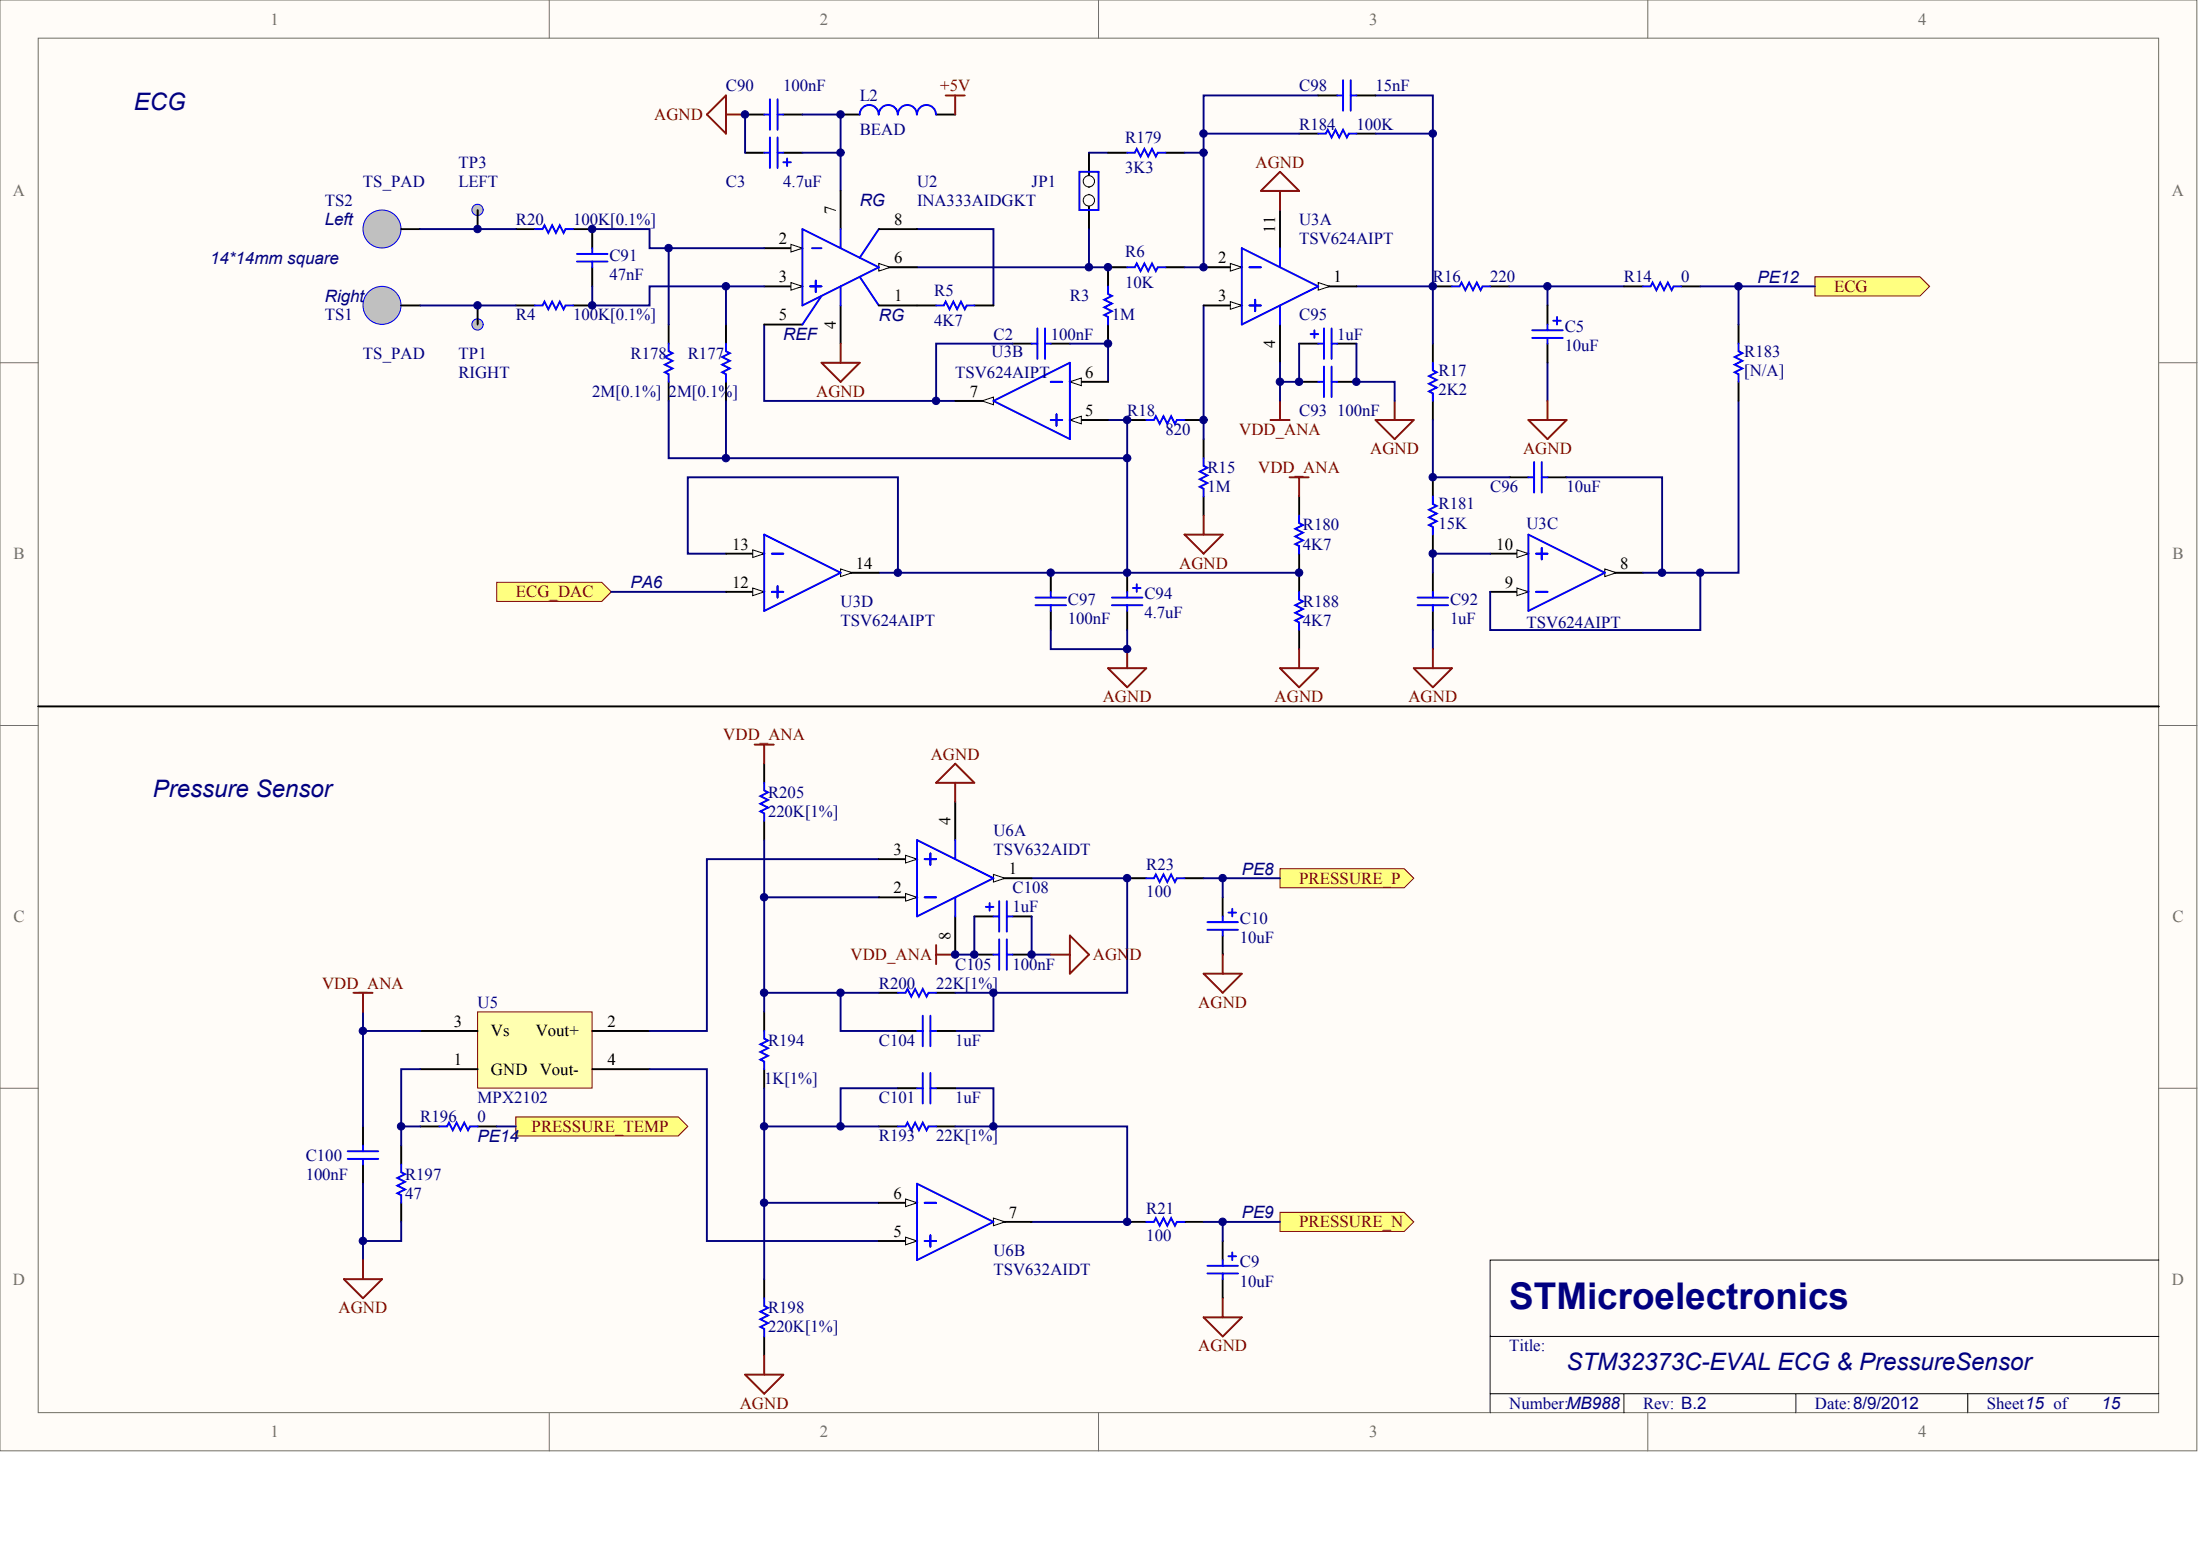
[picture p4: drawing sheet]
<svg xmlns="http://www.w3.org/2000/svg" width="840mm" height="594mm" viewBox="0 0 840 594" stroke-linecap="round" stroke-linejoin="round" font-family="sans-serif">
<g fill="#fffcf8" stroke="#716f64" stroke-width=".38">
<path d="M0 0h838.4v553.6h-838.4z"/>
<path d="M14.6 14.6h809.2v524.4h-809.2z"/>
</g>
<path d="M209.6 0v14.6M419.2 0v14.6M628.9 0v14.6M0 138.4h14.6M823.9 138.4h14.6M0 276.8h14.6M823.9 276.8h14.6M0 415.2h14.6M823.9 415.2h14.6M209.6 539.1v14.5M419.2 539.1v14.5M628.9 539.1v14.5" fill="none" stroke="#716f64" stroke-width=".38"/>
<path d="M823.9 480.8h-255.2v58.3M568.7 509.9h255.2M568.7 531.8h255.2M619.7 531.8v7.3M685.4 531.8v7.3M751 531.8v7.3" fill="none" stroke="#000" stroke-width=".38"/>
<path d="M182.3 386.1h43.7v29.1h-43.7z" fill="#ffffb0" stroke="#800000" stroke-width=".38"/>
<g fill="none" stroke="#000" stroke-width=".73">
<path d="M284.4 43.7h7.2M298.9 43.7h7.3M196.9 87.4h7.3M218.7 87.4h7.3M196.9 116.6h7.3M218.7 116.6h7.3M291.6 291.4v7.3M291.6 313.2v7.3M335.4 378.8h7.3M357.3 378.8h7.3M160.4 393.4h21.9M226 393.4h21.9"/>
<path d="M291.6 386.1v7.3M160.4 407.9h21.9M226 407.9h21.9M291.6 407.9v7.3M138.5 429.8v7.3M335.4 429.8h7.3M357.3 429.8h7.3M138.5 444.4v7.3M291.6 488.1v7.3M291.6 509.9v7.3"/>
</g>
<g fill="none" stroke="#00f" stroke-width=".73">
<path d="M293.8 37.9v11.6M296.7 37.9v11.6M291.6 43.7h2.2M296.7 43.7h2.2M204.2 87.4h2.9l.7-1.4 1.5 2.9 1.4-2.9 1.5 2.9 1.4-2.9 1.5 2.9 .7-1.5h2.9M204.2 116.6h2.9l.7-1.5 1.5 2.9 1.4-2.9 1.5 2.9 1.4-2.9 1.5 2.9 .7-1.4h2.9M291.6 298.7v2.9l1.5 .7-2.9 1.5 2.9 1.4-2.9 1.5 2.9 1.4-2.9 1.5 1.4 .7v2.9M342.7 378.8h2.9l.7-1.5 1.5 3 1.4-3 1.5 3 1.5-3 1.4 3 .7-1.5h3M291.6 393.4v2.9l1.5 .7-2.9 1.5 2.9 1.4-2.9 1.5 2.9 1.4-2.9 1.5 1.4 .7v2.9M132.7 439.3h11.7M138.5 437.1v2.2M342.7 429.8h2.9l.7-1.5 1.5 3 1.4-3 1.5 3 1.5-3 1.4 3 .7-1.5h3"/>
<path d="M132.7 442.2h11.7M138.5 442.2v2.2M291.6 495.4v2.9l1.5 .7-2.9 1.5 2.9 1.4-2.9 1.5 2.9 1.4-2.9 1.5 1.4 .7v2.9"/>
</g>
<g fill="none" stroke="#000080" stroke-width=".73">
<path d="M350 87.4h29.1v29.2M350 102h72.9M291.6 320.5v65.6M335.4 327.8h-65.6v65.6h-21.9M393.7 335.1h36.5v43.7h-65.6M291.6 342.4h43.8M291.6 378.8h43.8M320.8 378.8v14.6h21.9M379.1 378.8v14.6h-14.5M138.5 393.4h21.9M247.9 407.9h21.9v65.6h65.6M291.6 415.2v72.9"/>
<path d="M342.7 415.2h-21.9v14.6M364.6 415.2h14.5v14.6M291.6 429.8h43.8M364.6 429.8h65.6v36.4h-36.5M291.6 458.9h43.8"/>
</g>
<circle cx="145.8" cy="87.4" r="7.3" fill="#c0c0c0" stroke="#00f" stroke-width=".38"/>
<path d="M495.8 51h7.3M517.7 51h7.3M153.1 87.4h7.3M422.9 102h7.3M444.8 102h7.3M546.8 109.3h7.3M568.7 109.3h7.3M495.8 145.7h7.3M510.4 145.7h7.3" fill="none" stroke="#000" stroke-width=".73"/>
<path d="M503.1 51h2.9l.7-1.5 1.5 2.9 1.5-2.9 1.4 2.9 1.5-2.9 1.4 2.9 .8-1.4h2.9M430.2 102h2.9l.7-1.5 1.5 2.9 1.4-2.9 1.5 2.9 1.5-2.9 1.4 2.9 .7-1.4h3M554.1 109.3h2.9l.8-1.5 1.4 2.9 1.5-2.9 1.4 2.9 1.5-2.9 1.5 2.9 .7-1.4h2.9M505.3 139.9v11.6M508.2 139.9v11.6M503.1 145.7h2.2M508.2 145.7h2.2" fill="none" stroke="#00f" stroke-width=".73"/>
<path d="M525 36.4h21.8v14.6M525 51h21.8v58.3h-29.1" fill="none" stroke="#000080" stroke-width=".73"/>
<path d="M692.7 105.6h40.1l3.6 3.7-3.6 3.6h-40.1z" fill-rule="evenodd" fill="#ffff80" stroke="#800000" stroke-width=".38"/>
<g fill="none" stroke="#000080" stroke-width=".73">
<path d="M306.2 43.7h14.6v29.1M495.8 51h-36.5v51h-7.2M255.2 94.7v29.1M277.1 109.3v14.5M459.3 116.6v50.9M576 109.3h43.7M590.6 109.3v7.3M291.6 123.8v29.2h73M386.4 131.1h-29.1v21.9M408.3 131.1h14.6v14.6M590.6 138.4v14.6M255.2 153v21.8h175"/>
<path d="M277.1 153v21.8M422.9 160.3h7.3v58.2"/>
</g>
<g fill="none" stroke="#000" stroke-width=".73">
<path d="M422.9 102v7.3M255.2 123.8v7.3M277.1 123.8v7.3M386.4 131.1h7.3M401 131.1h7.3M422.9 123.8v7.3M255.2 145.7v7.3M277.1 145.7v7.3M430.2 160.3h7.3M452.1 160.3h7.2M459.3 167.5v7.3M459.3 189.4v7.3"/>
<path d="M430.2 218.5v7.3M430.2 233.1v7.3M14.6 269.5h809.3"/>
</g>
<g fill="none" stroke="#00f" stroke-width=".73">
<path d="M422.9 109.3v2.9l1.4 .7-2.9 1.5 2.9 1.4-2.9 1.5 2.9 1.4-2.9 1.5 1.5 .7v2.9M255.2 131.1v2.9l1.4 .8-2.9 1.4 2.9 1.5-2.9 1.4 2.9 1.5-2.9 1.4 1.5 .8v2.9M277.1 131.1v2.9l1.4 .8-2.9 1.4 2.9 1.5-2.9 1.4 2.9 1.5-2.9 1.4 1.5 .8v2.9M393.7 131.1h2.2M395.9 125.3v11.6M398.8 125.3v11.6M398.8 131.1h2.2M437.5 160.3h2.9l.7-1.5 1.5 2.9 1.4-2.9 1.5 2.9 1.4-2.9 1.5 2.9 .7-1.4h3M459.3 174.8v2.9l1.5 .8-2.9 1.4 2.9 1.5-2.9 1.4 2.9 1.5-2.9 1.5 1.4 .7v2.9M424.3 228h11.7M424.3 230.9h11.7M430.2 225.8v2.2"/>
<path d="M430.2 230.9v2.2M432.4 224.4h2.9M433.8 222.9v2.9"/>
</g>
<g fill="#ffff80" stroke="#800000" stroke-width=".38">
<path d="M488.5 331.5h47.4l3.6 3.6-3.6 3.6h-47.4z" fill-rule="evenodd"/>
<path d="M488.5 462.6h47.4l3.6 3.6-3.6 3.7h-47.4z" fill-rule="evenodd"/>
<path d="M189.6 222.2h40.1l3.6 3.6-3.6 3.7h-40.1z" fill-rule="evenodd"/>
</g>
<path d="M495.8 189.4v7.3M401 218.5v7.3M495.8 211.3v14.5M401 233.1v7.3M495.8 240.4v7.3M153.1 437.1v7.3M153.1 458.9v7.3" fill="none" stroke="#000" stroke-width=".73"/>
<path d="M495.8 196.7v2.9l1.5 .7-3 1.5 3 1.4-3 1.5 3 1.5-3 1.4 1.5 .7v3M395.2 228h11.6M395.2 230.9h11.6M401 225.8v2.2M401 230.9v2.2M495.8 225.8v2.9l1.5 .8-3 1.4 3 1.5-3 1.4 3 1.5-3 1.5 1.5 .7v2.9M153.1 444.4v2.9l1.5 .7-2.9 1.5 2.9 1.4-2.9 1.5 2.9 1.4-2.9 1.5 1.4 .7v2.9" fill="none" stroke="#00f" stroke-width=".73"/>
<path d="M335.4 218.5h160.4M401 240.4v7.3h29.2v-7.3M138.5 386.1v43.7M160.4 407.9h-7.3v29.2M138.5 451.7v29.1M153.1 466.2v7.3h-14.6" fill="none" stroke="#000080" stroke-width=".73"/>
<path d="M196.9 426.2h61.9l3.7 3.6-3.7 3.6h-61.9z" fill-rule="evenodd" fill="#ffff80" stroke="#800000" stroke-width=".38"/>
<path d="M160.4 429.8h7.3M182.3 429.8h7.3" fill="none" stroke="#000" stroke-width=".73"/>
<path d="M167.7 429.8h2.9l.7-1.5 1.5 3 1.5-3 1.4 3 1.5-3 1.4 3 .8-1.5h2.9" fill="none" stroke="#00f" stroke-width=".73"/>
<path d="M153.1 429.8h7.3M189.6 429.8h7.3" fill="none" stroke="#000080" stroke-width=".73"/>
<circle cx="145.8" cy="116.5" r="7.3" fill="#c0c0c0" stroke="#00f" stroke-width=".38"/>
<path d="M153.1 116.6h7.3M335.4 342.4h14.6" fill="none" stroke="#000" stroke-width=".73"/>
<path d="M277.1 211.3h-14.6v-29.2h80.2v36.4M233.3 225.8h43.8" fill="none" stroke="#000080" stroke-width=".73"/>
<path d="M345.6 340.9l4.4 1.5-4.4 1.4z" fill="#fffcf8" stroke="#000" stroke-width=".38"/>
<path d="M335.4 327.8h14.6" fill="none" stroke="#000" stroke-width=".73"/>
<path d="M345.6 326.4l4.4 1.4-4.4 1.5z" fill="#fffcf8" stroke="#000" stroke-width=".38"/>
<path d="M379.1 335.1h14.6" fill="none" stroke="#000" stroke-width=".73"/>
<path d="M379.1 333.6l4.4 1.5-4.4 1.5z" fill="#fffcf8" stroke="#000" stroke-width=".38"/>
<path d="M364.6 306v14.5M364.6 349.7v14.5M335.4 458.9h14.6" fill="none" stroke="#000" stroke-width=".73"/>
<path d="M350 320.5l29.1 14.6-29.1 14.6zM352.9 327.8h4.4M355.1 325.6v4.4M364.6 320.5v7.3M352.9 342.4h4.4M364.6 342.4v7.3" fill="none" stroke="#00f" stroke-width=".73"/>
<path d="M345.6 457.5l4.4 1.4-4.4 1.5z" fill="#fffcf8" stroke="#000" stroke-width=".38"/>
<path d="M335.4 473.5h14.6" fill="none" stroke="#000" stroke-width=".73"/>
<path d="M345.6 472l4.4 1.5-4.4 1.5z" fill="#fffcf8" stroke="#000" stroke-width=".38"/>
<path d="M379.1 466.2h14.6" fill="none" stroke="#000" stroke-width=".73"/>
<path d="M379.1 464.8l4.4 1.4-4.4 1.5z" fill="#fffcf8" stroke="#000" stroke-width=".38"/>
<g fill="none" stroke="#00f" stroke-width=".73">
<path d="M335.3 43.7a3.6 3.6 0 0 0-3.6-3.6 3.6 3.6 0 0 0-3.6 3.6M342.6 43.7a3.6 3.6 0 0 0-3.6-3.6 3.6 3.6 0 0 0-3.6 3.6M349.9 43.7a3.6 3.6 0 0 0-3.6-3.6 3.6 3.6 0 0 0-3.6 3.6M357.2 43.7a3.6 3.6 0 0 0-3.6-3.6 3.6 3.6 0 0 0-3.6 3.6M437.5 335.1h2.9l.7-1.5 1.5 3 1.4-3 1.5 3 1.4-3 1.5 3 .7-1.5h3M381.3 358.4v11.7M384.2 358.4v11.7M460.8 351.8h11.7M460.8 354.8h11.7M466.6 349.7v2.1M466.6 354.8v2.1M468.8 348.2h2.9"/>
<path d="M470.3 346.8v2.9M379.1 364.2h2.2M384.2 364.2h2.2M350 393.4h2.2M352.2 387.5v11.7M355.1 387.5v11.7M355.1 393.4h2.2M350 415.2h2.2M352.2 409.4v11.7M355.1 409.4v11.7M355.1 415.2h2.2M350 451.7l29.1 14.5-29.1 14.6z"/>
<path d="M352.9 458.9h4.4M352.9 473.5h4.4M355.1 471.3v4.4M437.5 466.2h2.9l.7-1.4 1.5 2.9 1.4-2.9 1.5 2.9 1.4-2.9 1.5 2.9 .7-1.5h3M468.8 479.3h2.9M470.3 477.9v2.9M460.8 483h11.7M460.8 485.9h11.7M466.6 480.8v2.2M466.6 485.9v2.2"/>
</g>
<g fill="none" stroke="#000" stroke-width=".73">
<path d="M320.8 43.7h7.3M357.3 43.7h7.3M291.6 94.7h14.6M430.2 335.1h7.3M452.1 335.1h7.2M466.6 342.4v7.3M466.6 356.9v7.3M371.8 364.2h7.3M386.4 364.2h7.3M342.7 393.4h7.3M357.3 393.4h7.3M342.7 415.2h7.3"/>
<path d="M357.3 415.2h7.3M430.2 466.2h7.3M452.1 466.2h7.2M466.6 473.5v7.3M466.6 488.1v7.3"/>
</g>
<path d="M459.3 335.1h29.2M466.6 335.1v7.3M459.3 466.2h29.2M466.6 466.2v7.3" fill="none" stroke="#000080" stroke-width=".73"/>
<path d="M301.9 93.2l4.3 1.5-4.3 1.5z" fill="#fffcf8" stroke="#000" stroke-width=".38"/>
<path d="M291.6 109.3h14.6" fill="none" stroke="#000" stroke-width=".73"/>
<path d="M301.9 107.8l4.3 1.5-4.3 1.4z" fill="#fffcf8" stroke="#000" stroke-width=".38"/>
<path d="M335.4 102h14.6" fill="none" stroke="#000" stroke-width=".73"/>
<path d="M335.4 100.5l4.4 1.5-4.4 1.4z" fill="#fffcf8" stroke="#000" stroke-width=".38"/>
<path d="M320.8 72.8v14.6M335.4 87.4h14.6M320.8 116.6v14.5M335.4 116.6h14.6M459.3 102h14.6M291.6 123.8h14.6" fill="none" stroke="#000" stroke-width=".73"/>
<path d="M306.2 87.4l29.2 14.6-29.2 14.6zM309.9 94.7h3.6M320.8 87.4v7.3M335.4 87.4l-7.3 10.9M309.1 109.3h4.4M311.3 107.1v4.4M313.5 112.9l-7.3 10.9M320.8 109.3v7.3M328.1 105.6l7.3 11" fill="none" stroke="#00f" stroke-width=".73"/>
<path d="M469.5 100.5l4.4 1.5-4.4 1.4z" fill="#fffcf8" stroke="#000" stroke-width=".38"/>
<path d="M459.3 116.6h14.6" fill="none" stroke="#000" stroke-width=".73"/>
<path d="M469.5 115.1l4.4 1.5-4.4 1.4z" fill="#fffcf8" stroke="#000" stroke-width=".38"/>
<path d="M503.1 109.3h14.6" fill="none" stroke="#000" stroke-width=".73"/>
<path d="M503.1 107.8l4.4 1.5-4.4 1.4z" fill="#fffcf8" stroke="#000" stroke-width=".38"/>
<path d="M488.5 80.1v14.6M488.5 123.8v14.6M408.3 145.7h14.6" fill="none" stroke="#000" stroke-width=".73"/>
<path d="M473.9 94.7l29.2 14.6-29.2 14.5zM488.5 94.7v7.3M476.8 102h4.4M476.8 116.6h4.4M479 114.4v4.3M488.5 116.6v7.2" fill="none" stroke="#00f" stroke-width=".73"/>
<path d="M408.3 145.7l4.4-1.5v2.9z" fill="#fffcf8" stroke="#000" stroke-width=".38"/>
<path d="M408.3 160.3h14.6" fill="none" stroke="#000" stroke-width=".73"/>
<path d="M408.3 160.3l4.4-1.5v2.9z" fill="#fffcf8" stroke="#000" stroke-width=".38"/>
<path d="M364.6 153h14.5" fill="none" stroke="#000" stroke-width=".73"/>
<path d="M374.8 153l4.3-1.5v2.9z" fill="#fffcf8" stroke="#000" stroke-width=".38"/>
<path d="M379.1 153l29.2-14.6v29.1zM401 145.7h4.4M403.2 158.1v4.3M401 160.3h4.4" fill="none" stroke="#00f" stroke-width=".73"/>
<path d="M277.1 211.3h14.5" fill="none" stroke="#000" stroke-width=".73"/>
<path d="M287.3 209.8l4.3 1.5-4.3 1.4z" fill="#fffcf8" stroke="#000" stroke-width=".38"/>
<path d="M277.1 225.8h14.5" fill="none" stroke="#000" stroke-width=".73"/>
<path d="M287.3 224.4l4.3 1.4-4.3 1.5z" fill="#fffcf8" stroke="#000" stroke-width=".38"/>
<path d="M320.8 218.5h14.6" fill="none" stroke="#000" stroke-width=".73"/>
<path d="M320.8 217.1l4.4 1.4-4.4 1.5z" fill="#fffcf8" stroke="#000" stroke-width=".38"/>
<path d="M291.6 204l29.2 14.5-29.2 14.6zM294.6 211.3h4.3M294.6 225.8h4.3M296.7 223.6v4.4" fill="none" stroke="#00f" stroke-width=".73"/>
<path d="M568.7 225.8h14.6" fill="none" stroke="#000" stroke-width=".73"/>
<path d="M578.9 224.4l4.4 1.4-4.4 1.5z" fill="#fffcf8" stroke="#000" stroke-width=".38"/>
<path d="M568.7 211.3h14.6" fill="none" stroke="#000" stroke-width=".73"/>
<path d="M578.9 209.8l4.4 1.5-4.4 1.4z" fill="#fffcf8" stroke="#000" stroke-width=".38"/>
<path d="M612.5 218.5h14.5" fill="none" stroke="#000" stroke-width=".73"/>
<path d="M612.5 217.1l4.3 1.4-4.3 1.5z" fill="#fffcf8" stroke="#000" stroke-width=".38"/>
<path d="M583.3 204l29.2 14.5-29.2 14.6zM586.2 211.3h4.4M588.4 209.1v4.3M586.2 225.8h4.4" fill="none" stroke="#00f" stroke-width=".73"/>
<circle cx="182.2" cy="123.8" r="2.15" fill="#c0c0c0" stroke="#00f" stroke-width=".38"/>
<path d="M415.6 58.3v13.1M226 87.4v7.3M182.3 116.6v7.2M226 102v7.3M350 116.6h7.3M371.8 116.6h7.3" fill="none" stroke="#000" stroke-width=".73"/>
<path d="M220.2 96.9h11.7M220.2 99.8h11.7M226 94.7v2.2M226 99.8v2.2M357.3 116.6h2.9l.7-1.5 1.5 2.9 1.4-2.9 1.5 2.9 1.4-2.9 1.5 2.9 .7-1.4h2.9" fill="none" stroke="#00f" stroke-width=".73"/>
<circle cx="415.6" cy="69.2" r="2.15" fill="#fffcf8" stroke="#000" stroke-width=".38"/>
<path d="M415.6 74.3v13.1" fill="none" stroke="#000" stroke-width=".73"/>
<circle cx="415.6" cy="76.4" r="2.15" fill="#fffcf8" stroke="#000" stroke-width=".38"/>
<g fill="none" stroke="#00f" stroke-width=".73">
<path d="M510.4 36.4h2.2M512.6 30.6v11.6M515.5 30.6v11.6M515.5 36.4h2.2M430.2 58.3h2.9l.7-1.5 1.5 2.9 1.4-2.9 1.5 2.9 1.5-2.9 1.4 2.9 .7-1.4h3M411.9 65.6h7.3v14.5h-7.3zM627 109.3h3l.7-1.5 1.4 2.9 1.5-2.9 1.5 2.9 1.4-2.9 1.5 2.9 .7-1.4h2.9M546.8 138.4v2.9l1.5 .7-2.9 1.5 2.9 1.5-2.9 1.4 2.9 1.5-2.9 1.4 1.4 .8v2.9M584.7 126h11.7M584.7 128.9h11.7M590.6 123.8v2.2M590.6 128.9v2.2"/>
<path d="M592.8 122.4h2.9M594.2 120.9v2.9M663.5 131.1v2.9l1.5 .8-3 1.4 3 1.5-3 1.4 3 1.5-3 1.4 1.5 .8v2.9M585.5 176.3v11.6M588.4 176.3v11.6M546.8 189.4v2.9l1.5 .7-2.9 1.5 2.9 1.5-2.9 1.4 2.9 1.5-2.9 1.4 1.4 .8v2.9M583.3 182.1h2.2M588.4 182.1h2.2M541 228h11.7M541 230.9h11.7M546.8 225.8v2.2M546.8 230.9v2.2"/>
</g>
<g fill="none" stroke="#000080" stroke-width=".73">
<path d="M503.1 36.4h-43.8v14.6M415.6 58.3h7.3M452.1 58.3h7.2M160.4 87.4h36.5M226 87.4h21.9v7.3h43.7M415.6 87.4v14.6M160.4 116.6h36.5M226 109.3v7.3h21.9v-7.3h43.7M546.8 109.3v21.8M648.9 109.3h43.8M663.5 109.3v14.5M663.5 153v65.5h-36.5"/>
<path d="M546.8 160.3v21.8h29.2M597.9 182.1h36.4v36.4M568.7 211.3h-21.9v7.2M648.9 218.5v21.9h-80.2v-14.6M546.8 240.4v7.3"/>
</g>
<g fill="none" stroke="#000" stroke-width=".73">
<path d="M503.1 36.4h7.3M517.7 36.4h7.3M422.9 58.3h7.3M444.8 58.3h7.3M590.6 116.6v7.2M619.7 109.3h7.3M641.6 109.3h7.3M546.8 131.1v7.3M590.6 131.1v7.3M663.5 123.8v7.3M546.8 153v7.3M663.5 145.7v7.3"/>
<path d="M546.8 182.1v7.3M576 182.1h7.3M590.6 182.1h7.3M546.8 204v7.3M546.8 218.5v7.3M546.8 233.1v7.3"/>
</g>
<path d="M488.5 153v7.3M484.9 160.3h7.3M492.2 182.1h7.2M495.8 182.1v7.3M288 284.1h7.3M291.6 284.1v7.3M134.9 378.8h7.3M138.5 378.8v7.3M357.3 360.6v7.3M357.3 364.2h7.3" fill="none" stroke="#800000" stroke-width=".73"/>
<circle cx="182.2" cy="80.1" r="2.15" fill="#c0c0c0" stroke="#00f" stroke-width=".38"/>
<path d="M284.4 58.3h7.2M298.9 58.3h7.3M182.3 80.1v7.3M495.8 131.1h7.3M510.4 131.1h7.3M371.8 349.7h7.3M386.4 349.7h7.3" fill="none" stroke="#000" stroke-width=".73"/>
<g fill="none" stroke="#00f" stroke-width=".73">
<path d="M291.6 58.3h2.2M293.8 52.4v11.7M296.7 52.4v11.7M296.7 58.3h2.2M298.9 61.9h3M300.4 60.5v2.9M500.2 127.5h2.9M501.6 126v2.9M503.1 131.1h2.2M505.3 125.3v11.6M508.2 131.1h2.2M508.2 125.3v11.6"/>
<path d="M376.2 346h2.9M377.7 344.6v2.9M379.1 349.7h2.2M381.3 343.8v11.7M384.2 349.7h2.2M384.2 343.8v11.7"/>
</g>
<path d="M284.4 43.7v14.6M306.2 58.3h14.6M488.5 138.4v14.6M495.8 131.1v14.6h-7.3M517.7 131.1v14.6h14.6v7.3M371.8 349.7v14.5h-7.2M393.7 349.7v14.5h7.3" fill="none" stroke="#000080" stroke-width=".73"/>
<g fill="none" stroke="#800000" stroke-width=".73">
<path d="M360.9 36.4h7.3M364.6 36.4v7.3M269.8 43.7l7.3-7.3v14.6zM277.1 43.7h7.3M481.2 72.8l7.3-7.2 7.3 7.2zM488.5 72.8v7.3M313.5 138.4h14.6l-7.3 7.3zM320.8 131.1v7.3M532.3 153v7.3M590.6 153v7.3M525 160.3h14.5l-7.2 7.2zM583.3 160.3h14.6l-7.3 7.2z"/>
<path d="M459.3 196.7v7.3M452.1 204h14.5l-7.3 7.3zM422.9 255h14.6l-7.3 7.2zM430.2 247.7v7.3M488.5 255h14.6l-7.3 7.2zM495.8 247.7v7.3M539.5 255h14.6l-7.3 7.2zM546.8 247.7v7.3M357.3 298.7l7.3-7.3 7.2 7.3zM364.6 298.7v7.3M408.3 356.9l7.3 7.3-7.3 7.3zM401 364.2h7.3"/>
<path d="M459.3 371.5h14.6l-7.3 7.3zM466.6 364.2v7.3M131.2 488.1h14.6l-7.3 7.3zM138.5 480.8v7.3M466.6 495.4v7.2M291.6 517.2v7.3M459.3 502.6h14.6l-7.3 7.3zM284.4 524.5h14.5l-7.3 7.3z"/>
</g>
<g fill="#000080" stroke="#000080" stroke-width=".38">
<circle cx="138.5" cy="473.5" r="1.42"/>
<circle cx="138.5" cy="393.3" r="1.42"/>
<circle cx="153.1" cy="429.8" r="1.42"/>
<circle cx="182.2" cy="116.5" r="1.42"/>
<circle cx="182.2" cy="87.4" r="1.42"/>
<circle cx="226" cy="116.5" r="1.42"/>
<circle cx="226" cy="87.4" r="1.42"/>
<circle cx="255.2" cy="94.7" r="1.42"/>
<circle cx="277" cy="174.8" r="1.42"/>
<circle cx="277" cy="109.2" r="1.42"/>
<circle cx="284.3" cy="43.7" r="1.42"/>
<circle cx="291.6" cy="458.9" r="1.42"/>
<circle cx="291.6" cy="429.8" r="1.42"/>
<circle cx="291.6" cy="378.8" r="1.42"/>
<circle cx="291.6" cy="342.3" r="1.42"/>
<circle cx="320.8" cy="429.8" r="1.42"/>
<circle cx="320.8" cy="378.8" r="1.42"/>
<circle cx="320.8" cy="58.2" r="1.42"/>
<circle cx="320.8" cy="43.7" r="1.42"/>
<circle cx="342.6" cy="218.5" r="1.42"/>
<circle cx="357.2" cy="152.9" r="1.42"/>
<circle cx="364.5" cy="364.2" r="1.42"/>
<circle cx="371.8" cy="364.2" r="1.42"/>
<circle cx="379.1" cy="429.8" r="1.42"/>
<circle cx="379.1" cy="378.8" r="1.42"/>
<circle cx="393.7" cy="364.2" r="1.42"/>
<circle cx="401" cy="218.5" r="1.42"/>
<circle cx="415.6" cy="101.9" r="1.42"/>
<circle cx="422.9" cy="131.1" r="1.42"/>
<circle cx="422.9" cy="101.9" r="1.42"/>
<circle cx="430.1" cy="466.2" r="1.42"/>
<circle cx="430.1" cy="335.1" r="1.42"/>
<circle cx="430.1" cy="247.6" r="1.42"/>
<circle cx="430.1" cy="218.5" r="1.42"/>
<circle cx="430.1" cy="174.8" r="1.42"/>
<circle cx="430.1" cy="160.2" r="1.42"/>
<circle cx="459.3" cy="160.2" r="1.42"/>
<circle cx="459.3" cy="101.9" r="1.42"/>
<circle cx="459.3" cy="58.2" r="1.42"/>
<circle cx="459.3" cy="51" r="1.42"/>
<circle cx="466.6" cy="466.2" r="1.42"/>
<circle cx="466.6" cy="335.1" r="1.42"/>
<circle cx="488.5" cy="145.7" r="1.42"/>
<circle cx="495.8" cy="218.5" r="1.42"/>
<circle cx="495.8" cy="145.7" r="1.42"/>
<circle cx="517.6" cy="145.7" r="1.42"/>
<circle cx="546.8" cy="211.2" r="1.42"/>
<circle cx="546.8" cy="182.1" r="1.42"/>
<circle cx="546.8" cy="109.2" r="1.42"/>
<circle cx="546.8" cy="51" r="1.42"/>
<circle cx="590.5" cy="109.2" r="1.42"/>
<circle cx="634.3" cy="218.5" r="1.42"/>
<circle cx="648.9" cy="218.5" r="1.42"/>
<circle cx="663.5" cy="109.2" r="1.42"/>
</g>
<text font-size="14.1" fill="#000080" x="576" y="499.3">STMicroelectronics</text>
<g font-size="9.2" fill="#000080">
<text x="51" y="41.8">ECG</text>
<text x="58.3" y="304.1">Pressure Sensor</text>
<text x="597.9" y="522.6">STM32373C-EVAL ECG &amp; PressureSensor</text>
</g>
<g font-size="6.5" fill="#000080">
<text x="328.1" y="78.7">RG</text>
<text x="123.9" y="86">Left</text>
<text x="80.2" y="100.6">14*14mm square</text>
<text x="670.8" y="107.8">PE12</text>
<text x="123.9" y="115.1">Right</text>
<text x="335.4" y="122.4">RG</text>
<text x="298.9" y="129.7">REF</text>
<text x="240.6" y="224.4">PA6</text>
<text x="473.9" y="333.7">PE8</text>
<text x="182.3" y="435.7">PE14</text>
<text x="473.9" y="464.8">PE9</text>
<text x="802" y="537.7">15</text>
</g>
<g font-size="6.4" fill="#716f64">
<text x="103.2" y="9.3">1</text>
<text x="312.9" y="9.3">2</text>
<text x="522.5" y="9.3">3</text>
<text x="732.1" y="9.3">4</text>
<text x="5" y="74.9">A</text>
<text x="828.9" y="74.9">A</text>
<text x="5.2" y="213.3">B</text>
<text x="829.1" y="213.3">B</text>
<text x="5.2" y="351.7">C</text>
<text x="829.1" y="351.7">C</text>
<text x="5" y="490.1">D</text>
<text x="828.9" y="490.1">D</text>
<text x="103.2" y="548.4">1</text>
<text x="312.9" y="548.4">2</text>
<text x="522.5" y="548.4">3</text>
<text x="732.1" y="548.4">4</text>
</g>
<g font-size="6.4" fill="#000080">
<text x="277.1" y="34.8">C90</text>
<text x="298.9" y="34.8">100nF</text>
<text x="495.8" y="34.8">C98</text>
<text x="525" y="34.8">15nF</text>
<text x="328.1" y="38.5">L2</text>
<text x="328.1" y="51.6">BEAD</text>
<text x="495.8" y="49.4">R184</text>
<text x="517.7" y="49.4">100K</text>
<text x="429.4" y="54.5">R179</text>
<text x="175" y="64">TP3</text>
<text x="138.5" y="71.3">TS_PAD</text>
<text x="175" y="71.3">LEFT</text>
<text x="277.1" y="71.3">C3</text>
<text x="298.9" y="71.3">4.7uF</text>
<text x="350" y="71.3">U2</text>
<text x="393.7" y="71.3">JP1</text>
<text x="429.4" y="66.2">3K3</text>
<text x="123.9" y="78.6">TS2</text>
<text x="350" y="78.6">INA333AIDGKT</text>
<text x="196.9" y="85.8">R20</text>
<text x="218.7" y="85.8">100K[0.1%]</text>
<text x="495.8" y="85.8">U3A</text>
<text x="495.8" y="93.1">TSV624AIPT</text>
<text x="232.6" y="99.7">C91</text>
<text x="429.4" y="98.2">R6</text>
<text x="232.6" y="107">47nF</text>
<text x="546.8" y="107.7">R16</text>
<text x="568.7" y="107.7">220</text>
<text x="619.7" y="107.7">R14</text>
<text x="641.6" y="107.7">0</text>
<text x="356.5" y="112.8">R5</text>
<text x="429.4" y="109.9">10K</text>
<text x="408.3" y="115">R3</text>
<text x="123.9" y="122.3">TS1</text>
<text x="196.9" y="122.3">R4</text>
<text x="218.7" y="122.3">100K[0.1%]</text>
<text x="356.5" y="124.4">4K7</text>
<text x="424.3" y="122.3">1M</text>
<text x="495.8" y="122.3">C95</text>
<text x="379.1" y="129.5">C2</text>
<text x="401" y="129.5">100nF</text>
<text x="510.4" y="129.5">1uF</text>
<text x="597.1" y="126.6">C5</text>
<text x="138.5" y="136.8">TS_PAD</text>
<text x="175" y="136.8">TP1</text>
<text x="240.6" y="136.8">R178</text>
<text x="262.5" y="136.8">R177</text>
<text x="378.4" y="136.1">U3B</text>
<text x="597.1" y="133.9">10uF</text>
<text x="665.7" y="136.1">R183</text>
<text x="549" y="143.4">R17</text>
<text x="665.7" y="143.4">[N/A]</text>
<text x="175" y="144.1">RIGHT</text>
<text x="364.6" y="144.1">TSV624AIPT</text>
<text x="226" y="151.4">2M[0.1%] 2M[0.1%]</text>
<text x="549" y="150.7">2K2</text>
<text x="430.2" y="158.7">R18</text>
<text x="495.8" y="158.7">C93</text>
<text x="510.4" y="158.7">100nF</text>
<text x="444.8" y="166">820</text>
<text x="460.8" y="180.5">R15</text>
<text x="460.8" y="187.8">1M</text>
<text x="568.7" y="187.8">C96</text>
<text x="597.9" y="187.8">10uF</text>
<text x="549" y="194.4">R181</text>
<text x="497.3" y="202.4">R180</text>
<text x="549" y="201.7">15K</text>
<text x="582.6" y="201.7">U3C</text>
<text x="497.3" y="209.7">4K7</text>
<text x="320.8" y="231.5">U3D</text>
<text x="407.6" y="230.8">C97</text>
<text x="436.7" y="228.6">C94</text>
<text x="497.3" y="231.5">R188</text>
<text x="553.4" y="230.8">C92</text>
<text x="320.8" y="238.8">TSV624AIPT</text>
<text x="407.6" y="238.1">100nF</text>
<text x="436.7" y="235.9">4.7uF</text>
<text x="497.3" y="238.8">4K7</text>
<text x="553.4" y="238.1">1uF</text>
<text x="582.6" y="239.5">TSV624AIPT</text>
<text x="293.1" y="304.4">R205</text>
<text x="293.1" y="311.7">220K[1%]</text>
<text x="379.1" y="319">U6A</text>
<text x="379.1" y="326.2">TSV632AIDT</text>
<text x="437.5" y="332.1">R23</text>
<text x="386.4" y="340.8">C108</text>
<text x="437.5" y="342.3">100</text>
<text x="386.4" y="348.1">1uF</text>
<text x="473.2" y="352.5">C10</text>
<text x="473.2" y="359.7">10uF</text>
<text x="364.6" y="369.9">C105</text>
<text x="386.4" y="369.9">100nF</text>
<text x="335.4" y="377.2">R200</text>
<text x="357.3" y="377.2">22K[1%]</text>
<text x="182.3" y="384.5">U5</text>
<text x="293.1" y="399.1">R194</text>
<text x="335.4" y="399.1">C104</text>
<text x="364.6" y="399.1">1uF</text>
<text x="291.6" y="413.7">1K[1%]</text>
<text x="182.3" y="420.9">MPX2102</text>
<text x="335.4" y="420.9">C101</text>
<text x="364.6" y="420.9">1uF</text>
<text x="160.4" y="428.2">R196</text>
<text x="182.3" y="428.2">0</text>
<text x="335.4" y="435.5">R193</text>
<text x="357.3" y="435.5">22K[1%]</text>
<text x="116.7" y="442.8">C100</text>
<text x="116.7" y="450.1">100nF</text>
<text x="154.6" y="450.1">R197</text>
<text x="154.6" y="457.4">47</text>
<text x="437.5" y="463.2">R21</text>
<text x="437.5" y="473.4">100</text>
<text x="379.1" y="479.2">U6B</text>
<text x="473.2" y="483.6">C9</text>
<text x="379.1" y="486.5">TSV632AIDT</text>
<text x="473.2" y="490.9">10uF</text>
<text x="293.1" y="501.1">R198</text>
<text x="293.1" y="508.4">220K[1%]</text>
<text x="576" y="515.6">Title:</text>
<text x="576" y="537.5">Number:MB988</text>
<text x="627" y="537.5">Rev: B.2</text>
<text x="692.7" y="537.5">Date:8/9/2012</text>
<text x="758.3" y="537.5">Sheet15 of</text>
</g>
<g font-size="6.4" fill="#800000">
<text x="358.8" y="34.8">+5V</text>
<text x="249.6" y="45.8">AGND</text>
<text x="479.2" y="64">AGND</text>
<text x="699.9" y="111.3">ECG</text>
<text x="311.5" y="151.4">AGND</text>
<text x="472.9" y="166">VDD_ANA</text>
<text x="522.9" y="173.3">AGND</text>
<text x="581.3" y="173.3">AGND</text>
<text x="480.2" y="180.5">VDD_ANA</text>
<text x="450" y="217">AGND</text>
<text x="196.9" y="227.9">ECG_DAC</text>
<text x="420.8" y="268">AGND</text>
<text x="486.5" y="268">AGND</text>
<text x="537.5" y="268">AGND</text>
<text x="276" y="282.5">VDD_ANA</text>
<text x="355.2" y="289.8">AGND</text>
<text x="495.8" y="337.2">PRESSURE_P</text>
<text x="324.6" y="366.3">VDD_ANA</text>
<text x="417.1" y="366.3">AGND</text>
<text x="122.9" y="377.2">VDD_ANA</text>
<text x="457.3" y="384.5">AGND</text>
<text x="202.8" y="431.9">PRESSURE_TEMP</text>
<text x="495.8" y="468.3">PRESSURE_N</text>
<text x="129.2" y="501.1">AGND</text>
<text x="457.3" y="515.6">AGND</text>
<text x="282.3" y="537.5">AGND</text>
</g>
<g font-size="6.4">
<text x="341.2" y="85.8">8</text>
<text x="297.2" y="93.1">2</text>
<text x="341.2" y="100.4">6</text>
<text x="464.9" y="100.4">2</text>
<text x="297.2" y="107.7">3</text>
<text x="508.9" y="107.7">1</text>
<text x="341.2" y="115">1</text>
<text x="464.9" y="115">3</text>
<text x="297.2" y="122.3">5</text>
<text x="414.1" y="144.1">6</text>
<text x="370.1" y="151.4">7</text>
<text x="414.1" y="158.7">5</text>
<text x="279.4" y="209.7">13</text>
<text x="571" y="209.7">10</text>
<text x="326.6" y="217">14</text>
<text x="618.3" y="217">8</text>
<text x="279.4" y="224.3">12</text>
<text x="574.3" y="224.3">9</text>
<text x="340.9" y="326.2">3</text>
<text x="385" y="333.5">1</text>
<text x="340.9" y="340.8">2</text>
<text x="173.2" y="391.8">3</text>
<text x="187.4" y="395.4">Vs</text>
<text x="204.4" y="395.4">Vout+</text>
<text x="231.9" y="391.8">2</text>
<text x="173.2" y="406.4">1</text>
<text x="231.9" y="406.4">4</text>
<text x="187.4" y="410">GND</text>
<text x="206" y="410">Vout-</text>
<text x="340.9" y="457.4">6</text>
<text x="385" y="464.6">7</text>
<text x="340.9" y="471.9">5</text>
</g>
<g font-size="6.3">
<text x="318.9" y="81.6" transform="rotate(-90 318.9 81.6)">7</text>
<text x="486.6" y="88.9" transform="rotate(-90 486.6 88.9)">11</text>
<text x="318.9" y="125.7" transform="rotate(-90 318.9 125.7)">4</text>
<text x="486.6" y="132.9" transform="rotate(-90 486.6 132.9)">4</text>
<text x="362.7" y="314.7" transform="rotate(-90 362.7 314.7)">4</text>
<text x="362.7" y="358.8" transform="rotate(-90 362.7 358.8)">8</text>
</g>
</svg>
